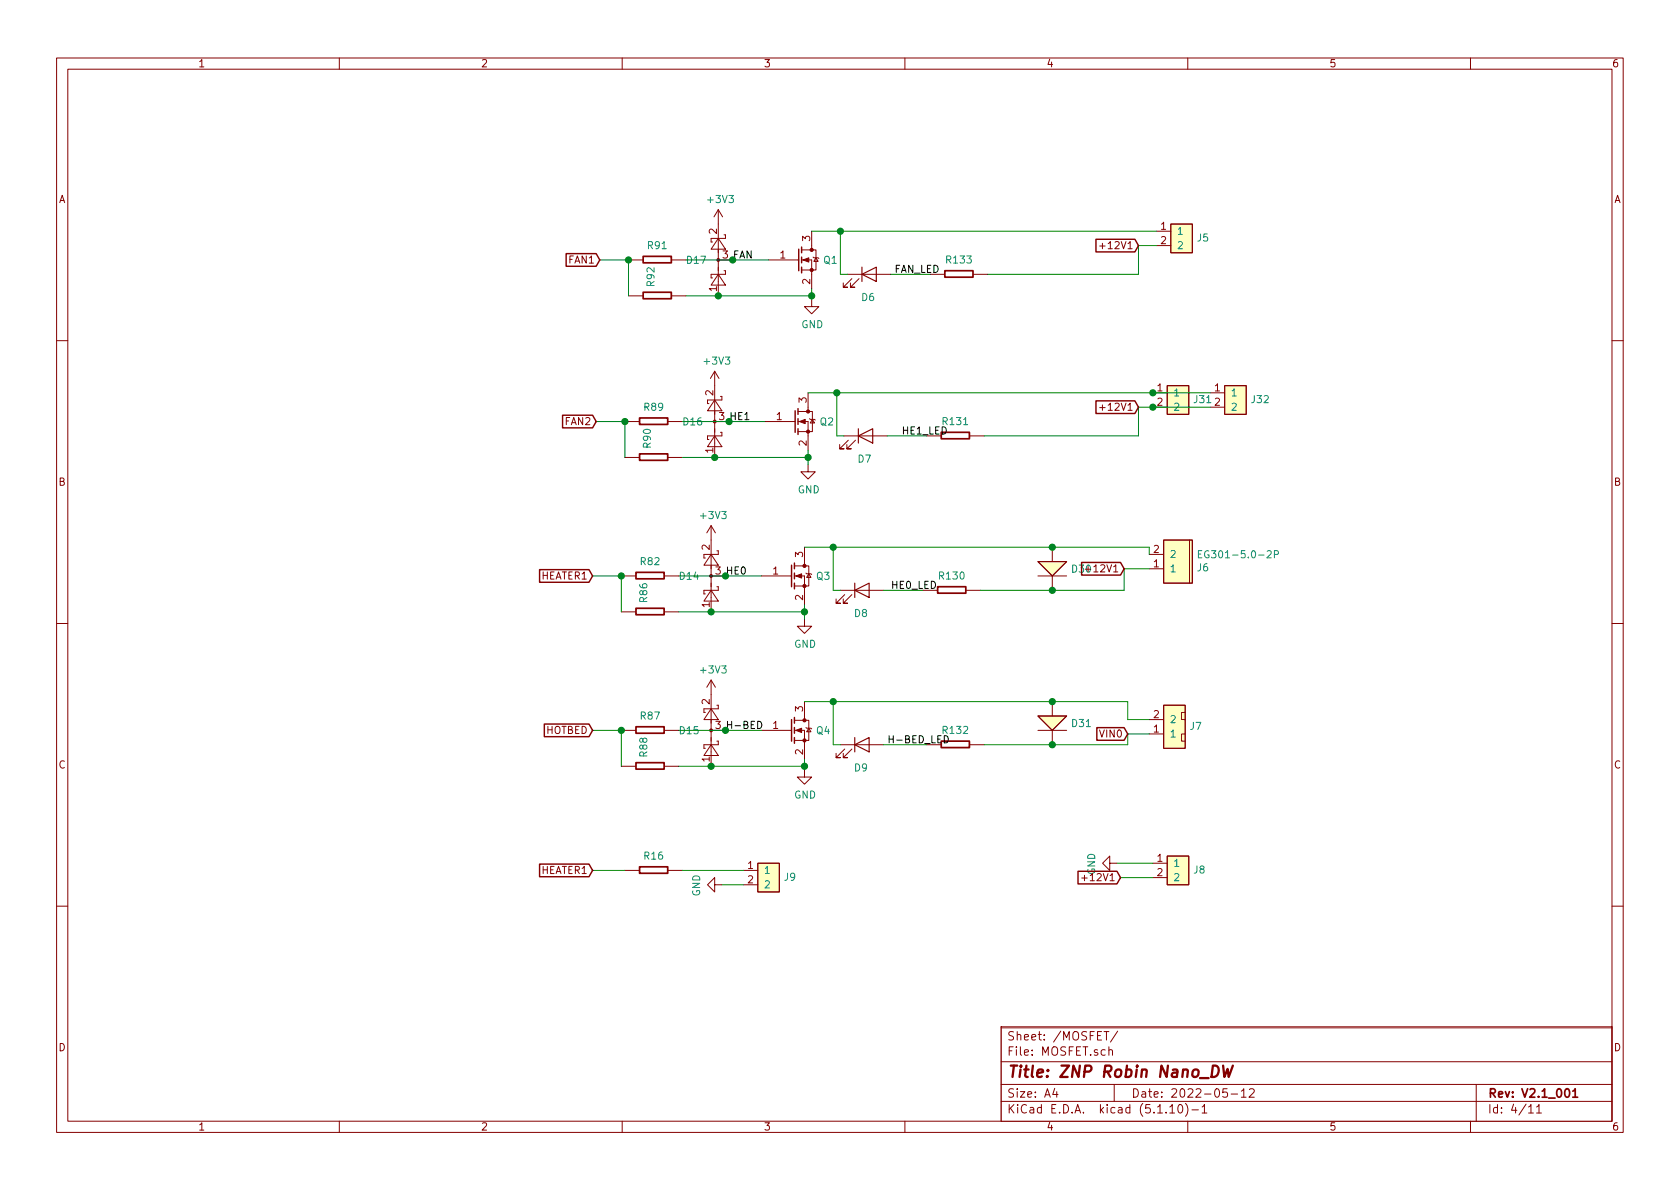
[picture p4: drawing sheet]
<svg xmlns="http://www.w3.org/2000/svg" width="297mm" height="210mm" viewBox="0 0 297 210" stroke-linecap="round" stroke-linejoin="round" font-family="sans-serif">
<g fill="none" stroke="#840000" stroke-width=".18">
<path d="M10 10.3h277v189.9h-277zM12 12.2h273v186.1h-273zM60 10.3v1.9M110 10.3v1.9M160 10.3v1.9M210 10.3v1.9M260 10.3v1.9M127 37.1v15.2M127 37.1l-.8 1.2M127 37.1l.8 1.2M207 39.6h3.8v5.1h-3.8zM111.1 46h2.6"/>
<path d="M111.1 52.3h2.6M118.7 46h2.6M118.7 52.3h2.6M127 48.5l1.3 1.9h-2.6zM127 42.2l1.3 1.9h-2.6zM127 46h2.5M128 41.5h.3v.7h-2.6v.6h.3M128 47.9h.3v.6h-2.6v.6h.3M135.9 46h5.1M141 46h.2M141.7 46h1.8v5M141.7 44.2h1.8"/>
<path d="M143.5 53v1.2h1.3l-1.3 1.3-1.3-1.3h1.3M143.5 44.2h.8v3.5h-2.6M143.5 40.9v3.3M143.8 45.5l.1 .1h.8l.1 .1M144.3 45.6l.4 .6h-.8zM149.9 48.5h7.6M150.6 49.3l-1.5 1.5h.8h-.8v-.8M151.9 49.3l-1.5 1.5h.7h-.7v-.8M164.5 48.5h2.5M172.1 48.5h2.5M194.4 43.5h1M204.5 40.9h2.5"/>
<path d="M204.5 43.4h2.5M10 60.2h2M110.5 74.5h2.5M118.1 74.5h2.5M126.4 77.1l1.2 1.9h-2.5zM126.4 70.7l1.2 1.9h-2.5zM126.4 65.7l-.8 1.2M126.4 65.7v15.2M126.4 65.7l.7 1.2M126.4 74.5h2.5M127.4 76.4h.2v.7h-2.5v.6h.2M127.4 70.1h.2v.6h-2.5v.7h.2"/>
<path d="M135.3 74.5h5M140.4 74.5h.2M141.1 74.5h1.8v5.1M141.1 72.8h1.8M142.9 72.8h.7v3.5h-2.5M142.9 69.5v3.3M143.1 74l.2 .2h.7l.1 .1M143.6 74.2l.4 .6h-.7zM149.2 77.1h7.6M150 77.8l-1.5 1.6h.7h-.7v-.8M151.3 77.8l-1.6 1.6h.8h-.8v-.8M171.4 77.1h2.6"/>
<path d="M194.4 72.1h1M203.8 69.5h2.6M203.8 72h2.6M206.4 68.2h3.8v5.1h-3.8zM214 69.5h2.5M214 72h2.5M216.5 68.2h3.8v5.1h-3.8zM285 60.2h2M110.5 80.9h2.5M118.1 80.9h2.5M125.7 98l1.3 1.9h-2.5zM125.7 93v15.2"/>
<path d="M125.7 93l-.7 1.2M125.7 93l.8 1.2M126.7 97.4h.3v.6h-2.5v.7h.2M142.2 96.8v3.3M142.9 82.2v1.2h1.2l-1.2 1.3-1.3-1.3h1.3M183.5 99.3h5.1l-2.5 2.5zM186.1 96.8v2.5M203.2 98h2.5M205.7 95.5h5.1v7.6h-5.1zM210.3 95.5v7.6M10 110.3h2M109.9 101.8h2.5"/>
<path d="M109.9 108.2h2.5M117.5 101.8h2.5M117.5 108.2h2.5M125.7 104.4l1.3 1.9h-2.5zM125.7 101.8h2.6M126.7 103.8h.3v.6h-2.5v.6h.2M134.6 101.8h5.1M139.8 101.8h.2M140.5 101.8h1.7v5.1M140.5 100.1h1.7M142.2 100.1h.8v3.5h-2.5M142.2 109.5v1.2h1.3l-1.3 1.3-1.2-1.3h1.2"/>
<path d="M142.5 101.3l.1 .2h.8l.1 .1M143 101.5l.4 .6h-.8zM148.6 104.4h7.6M149.4 105.2l-1.6 1.5h.8h-.8v-.8M150.6 105.2l-1.5 1.5h.8h-.8v-.8M170.8 104.4h2.6M183.5 101.8h5.1M186.1 101.8v2.6M203.2 100.6h2.5M285 110.3h2M109.9 129.2h2.5M109.9 135.5h2.5"/>
<path d="M117.5 129.2h2.5M117.5 135.5h2.5M125.7 131.7l1.3 1.9h-2.5zM125.7 125.3l1.3 1.9h-2.5zM125.7 120.3v15.2M125.7 129.2h2.6M125.7 120.3l-.7 1.2M125.7 120.3l.8 1.2M126.7 124.7h.3v.6h-2.5v.7h.2M126.7 131.1h.3v.6h-2.5v.6h.2M134.6 129.2h5.1M139.8 129.2h.2"/>
<path d="M140.5 129.2h1.7v5M140.5 127.4h1.7M142.2 127.4h.8v3.5h-2.5M142.2 136.1v1.3h1.3l-1.3 1.3-1.2-1.3h1.2M142.2 124.1v3.3M142.5 128.6l.1 .2h.8l.1 .1M143 128.8l.4 .6h-.8zM148.6 131.7h7.6M149.4 132.5l-1.6 1.5h.8h-.8v-.8M150.6 132.5l-1.5 1.5h.8h-.8v-.8M171.4 131.7h2.6M183.5 126.6h5.1l-2.5 2.6z"/>
<path d="M183.5 129.2h5.1M186.1 124.1v2.5M186.1 129.2v2.5M203.2 129.8h2.5M203.2 127.2h2.5M205.7 124.7h3.8v7.6h-3.8zM209.5 129.8h-.6v1.3h.6M209.5 126h-.6v1.2h.6M110.5 153.9h2.5M118.1 153.9h2.5M126.4 156.5v-1.3l-1.3 1.3 1.3 1.2v-1.2h1.2M131.4 153.9h2.6"/>
<path d="M131.4 156.5h2.6M134 152.6h3.8v5.1h-3.8zM191.3 155.3h.9M196.2 152.6v-1.2l-1.3 1.2 1.3 1.3v-1.3h1.3M203.8 152.6h2.6M203.8 155.2h2.6M206.4 151.4h3.8v5.1h-3.8zM10 160.2h2M178.4 177.1h.5M179.1 176.4h-.7v1.5M179.2 173.5a.73 .73 0 0 0-.9 .5 .73 .73 0 0 0 .5 .9l.5-.1v-.5h-.3M179.7 177h.6v.9"/>
<path d="M179.9 173.4v.2M179.9 173.9v1M180.3 177.3l-.4 .1-.3 .2 .3 .3 .4-.1M180.4 173.9h.6M180.6 173.4v1.3l.4 .2M181.5 174.1l.1-.1a.37 .37 0 0 1 .5 .1v.8M181.5 173.4v1.5M181.7 177l-.4-.1-.3 .3 .1 .6h.6M182.3 177.4l.7-.1-.1-.3-.4-.1-.2 .2v.7h.6M182.9 173.9v.9l.4 .1 .2-.1M183.5 173.9v1M183.6 177.1l.8-.1v-.4l-.3-.2h-.5v1.5h.6l.2-.1 .1-.4-.1-.2-.3-.1"/>
<path d="M184.2 174l.4-.1 .3 .3-.1 .6h-.6M184.2 173.4v1.5M185.1 177.1l.2-.2 .5 .2v.7l-.2 .1-.5-.1zM186.5 177.1l.2-.2 .4 .2 .1 .5-.1 .2-.4 .1-.2-.1zM186.7 174.8v.1M186.7 174v.1M187.8 176.4v1.5M188.1 177.1l.6 .8M188.6 174.1v-.1a.37 .37 0 0 1 .6 .1v.8M188.6 173.4v1.5M188.7 176.4l-.9 .9M189.7 173.9h.6"/>
<path d="M189.9 173.4v1.3l.4 .2M190.5 177.8v.1M190.5 177v.1M190.6 173.9h.5M190.8 173.4v1.3l.3 .2M191.6 174l.4-.1 .3 .3v.6l-.3 .1-.4-.1M191.6 173.9v1.5M192.3 177.1l.1-.1a.37 .37 0 0 1 .6 .1v.8M192.3 176.4v1.5M193.5 174l-.4-.1-.2 .2 .1 .3 .5 .1v.3h-.6M193.5 176.9h.6M193.7 176.4v1.3l.4 .2"/>
<path d="M194.2 174.8v.1M194.2 174v.1M194.3 176.9h.6M194.6 176.4v1.3l.3 .2M195.4 177l.4-.1 .3 .3v.6l-.3 .1-.4-.1M195.4 176.9v1.5M196 173.3l-1.3 2M197.3 177l-.4-.1-.2 .2 .1 .3 .5 .1v.3h-.6M197.6 173.3l-1.3 2M198 177.8v.1M198 177v.1M198.7 173.9l-.1 1.4-.2 .1h-.4"/>
<path d="M198.7 174l-.4-.1-.3 .3v.6l.3 .1 .4-.1M199.4 173.4v.2M199.4 173.9v1M199.8 176.3l-1.3 2M199.9 173.9h.6M200.1 173.4v1.3l.4 .2M201 174.1v-.1a.37 .37 0 0 1 .6 .1v.8M201 173.4v1.5M201.3 176.3l-1.2 2M201.7 176.9l.3 1 .3-.7 .2 .7 .3-1M202.3 173.9l.1 .9 .4 .1 .2-.1M203 173.9v1"/>
<path d="M203.3 176.9l.3 1 .2-.7 .3 .7 .3-1M203.7 174l.4-.1 .3 .3-.1 .6h-.6M203.7 173.4v1.5M204.8 176.9l.3 1 .3-.7 .3 .7 .3-1M205.1 174.8v.1M206.4 174l-.4-.1-.3 .3 .1 .6h.6M206.6 177.8v.1M207 174.1l.3-.2 .4 .2v.5l-.1 .2-.3 .1-.3-.1zM207 176.9h.6M207.6 176.4l-.3 .1v.2v1.2M208.1 177h.6l.1 .9M208.4 174.1l.1-.1a.37 .37 0 0 1 .5 .1v.8"/>
<path d="M208.4 173.9v1M208.8 177.3l-.5 .1-.2 .2v.2l.2 .1 .5-.1M209 174.1l.2-.2 .4 .1 .1 .9M210.1 177l-.4-.1-.3 .3 .1 .6 .2 .1 .4-.1M210.7 177.4l.7-.1-.1-.3-.4-.1-.2 .2v.7h.6M211.5 173.3l-1.3 2M212 174.1l.2-.2 .3 .1 .1 .9M212 173.9v1M212 177l.5-.1 .3 .3-.1 .6-.2 .1-.5-.1M212 176.4v1.5M212.6 174.1a.36 .36 0 0 1 .3-.2 .36 .36 0 0 1 .4 .2v.8M213.4 177.1l.2-.2 .4 .2v.7l-.2 .1-.4-.1z"/>
<path d="M214 174h.5l.1 .9M214.6 174.3l-.5 .1a.29 .29 0 0 0-.2 .2 .29 .29 0 0 0 .2 .3l.5-.1M214.8 177.1l.2-.2 .4 .2v.7l-.2 .1-.4-.1zM215.3 173.4v1.5M215.5 174.4l.4 .5M215.9 173.9l-.6 .6M216.1 176.4v1.5M216.3 177.4l.4 .5M216.5 174.4l.7-.1-.1-.3-.4-.1-.2 .2v.7h.6M216.7 176.9l-.6 .6M217.3 177.8v.1M217.8 173.9v1"/>
<path d="M218.2 173.9l-.4 .3M218.7 177l-.5-.1-.2 .3v.6l.2 .1 .5-.1M218.7 174l.5-.1 .3 .3-.1 .6-.2 .1-.5-.1M218.7 173.4v1.5M219.3 177.1l.2-.2 .5 .2v.7l-.3 .1-.4-.1zM220.1 174h.6l.1 .9M220.7 177.1l.2-.2 .3 .1 .1 .9M220.7 176.9v1M220.8 174.3l-.6 .1-.2 .2 .1 .2 .1 .1 .6-.1M221.3 177.1a.34 .34 0 0 1 .3-.2 .34 .34 0 0 1 .3 .2v.8M221.9 174l-.3-.1-.2 .2 .1 .3 .4 .1v.3h-.5M222.6 174.4l.7-.1-.1-.3-.4-.1-.2 .2 .1 .7h.5"/>
<path d="M223.7 176.3l-1.2 2M224 174.4h1.1M224.2 177.9v-1.5l.5 1.1 .5-1.1v1.5M225.8 174.1l.2-.2 .4 .1v.9M225.8 173.9v1M226 177h.5l.1 .9M226.4 174.1a.36 .36 0 0 1 .4-.2 .36 .36 0 0 1 .3 .2v.8M226.6 177.3l-.5 .1a.29 .29 0 0 0-.2 .2 .29 .29 0 0 0 .2 .3l.5-.1M227.3 176.4v1.5M227.5 177.4l.4 .5M227.8 173.4v1.5M227.9 176.9l-.6 .6"/>
<path d="M227.9 174.4l.5 .5M228.4 173.9l-.6 .6M228.4 177.4l.8-.1-.1-.3-.4-.1-.3 .2 .1 .7h.6M229.5 174l-.3-.1-.2 .2v.3l.5 .1v.3h-.5M229.8 176.9v1M230.2 176.9l-.4 .3M230.7 177l.5-.1 .2 .3v.6l-.2 .1-.5-.1M230.7 176.4v1.5M232.1 177h.6v.9M232.7 177.3l-.5 .1-.2 .2 .1 .2 .1 .1 .5-.1M233.9 177l-.3-.1-.2 .2 .1 .3 .4 .1v.3h-.5M234.6 177.4l.7-.1-.1-.3-.4-.1-.2 .2v.7h.6"/>
<path d="M235.9 177.8v.1M236.7 177.1l.2-.2 .3 .1 .1 .9M236.7 176.9v1M237.3 177.1a.36 .36 0 0 1 .3-.2 .36 .36 0 0 1 .3 .2v.8M238.7 176.4v1.5M238.8 177.4l.4 .5M239.2 176.9l-.5 .6M240.4 177l-.4-.1-.2 .2 .1 .3 .5 .1v.3h-.6M242.1 176.3l-1.2 2M285 160.2h2M60 198.3v1.9M110 198.3v1.9"/>
<path d="M160 198.3v1.9M177 181.5h108v16.8h-108zM177 194.8h108M177 191.8h108M177 187.8h108M177 181.8h108M186.5 192.5l-.4 1h1M186.8 193v1M195.2 182.4h.9M195.6 182.4v1.5M196.1 185.7a.37 .37 0 0 1 .6 .1v.8M196.1 185.1v1.5"/>
<path d="M197 191.8v3M197.6 182.3l-1.3 2M206.8 195.8l.5-.5v1.5M206.8 196.8h.9M208.5 195.4l.1-.1a.8 .8 0 0 1 .5 .8 .8 .8 0 0 1-.5 .7 1 1 0 0 1-.1-1.4zM209.6 195.1a1.71 1.71 0 0 1 0 2.3M210 198.3v1.9M210.7 196.3h1.2M212.5 195.8l.5-.5v1.5M212.5 196.8h.9M217 192.5h-.7l-.1 .7 .2-.1 .5 .1 .1 .2v.5l-.2 .1-.6-.1M217.7 193.5h1.1"/>
<path d="M219.5 193l.4-.5v1.5M219.5 194h.8M220.9 192.7l.2-.2h.4l.2 .2 .1 .3-1 1h1M260 198.3v1.9M261 191.8v6.5M270.3 195.8l.4-.5v1.5M270.3 196.8h.8M271.7 195.8l.4-.5v1.5M271.7 196.8h.8"/>
</g>
<g fill="none" stroke="#840000" stroke-width=".3">
<path d="M113.7 45.3h5v1.2h-5zM113.7 51.7h5v1.1h-5zM167.1 47.9h4.9v1.1h-4.9zM113.1 73.9h5v1.2h-5zM166.4 76.4h5v1.2h-5zM113.1 80.3h5v1.1h-5zM112.4 107.6h5v1.1h-5zM112.4 101.2h5v1.2h-5zM165.8 103.8h5v1.1h-5zM112.4 134.9h5v1.1h-5zM112.4 128.5h5v1.2h-5zM166.4 131.1h5v1.1h-5z"/>
<path d="M113.1 153.3h5v1.1h-5zM181.6 179.4v1.5M182.2 179.9l-.6 .6M184.1 179.9v1M184.5 179.9l-.4 .3M185 179.4v1.5M178.5 180.9v-1.5l.5 1.1 .6-1.1v1.5M180.3 180h.5l.1 .9M180.9 180.3l-.5 .1a.29 .29 0 0 0-.2 .2 .29 .29 0 0 0 .2 .3l.5-.1M181.8 180.4l.4 .5M182.8 180.4l.7-.1-.1-.3-.4-.1-.2 .2v.7h.6M185 180l.5-.1 .3 .3-.1 .6-.2 .1-.5-.1"/>
<path d="M186.4 180h.6v.9M187 180.3l-.5 .1-.2 .2 .1 .2 .1 .1 .5-.1M188.2 180l-.3-.1-.2 .2 .1 .3 .4 .1v.3h-.5M188.9 180.4l.7-.1-.1-.3-.4-.1-.2 .2 .1 .7h.5M276.8 192.7l.2-.2a.81 .81 0 0 1 .6 .6 .81 .81 0 0 1-.3 .8l-.1 .1a.79 .79 0 0 1-.4-1.3zM278.1 193l.4-.5v1.5M278.1 194h.8"/>
</g>
<path d="M214.5 188.4h.4a1.09 1.09 0 0 1 .5 1.3 1.09 1.09 0 0 1-1.2 .7zM216.3 188.4l.2 2 .5-1.4 .2 1.4 .8-2" fill="none" stroke="#840000" stroke-width=".41"/>
<g fill="#840000" stroke="#840000" stroke-width=".18">
<path d="M140.7 101.8l1-.3v.7z"/>
<path d="M140.7 129.2l1-.4v.7z"/>
<path d="M142 46l1-.4v.7z"/>
<path d="M141.4 74.5l1-.3v.7z"/>
<circle cx="142.2" cy="103.6" r=".28"/>
<circle cx="142.2" cy="100.1" r=".28"/>
<circle cx="125.7" cy="101.8" r=".25"/>
<circle cx="125.7" cy="129.2" r=".25"/>
<circle cx="142.2" cy="130.9" r=".28"/>
<circle cx="142.2" cy="127.4" r=".28"/>
<circle cx="143.5" cy="47.7" r=".28"/>
<circle cx="143.5" cy="44.2" r=".28"/>
<circle cx="126.4" cy="74.5" r=".25"/>
<circle cx="142.9" cy="76.3" r=".28"/>
<circle cx="142.9" cy="72.8" r=".28"/>
<circle cx="127" cy="46" r=".25"/>
</g>
<g fill="none" stroke="#840000" stroke-width=".25">
<path d="M100.1 44.9h5.3l.6 1.1-.6 1.1h-5.3zM141.2 44.1v3.8M141.7 43.7v1M141.7 45.5v1M141.7 47.2v1.1M193.8 42.3h6.9l.6 1.1-.6 1.1h-6.9zM99.5 73.4h5.3l.6 1.1-.6 1.2h-5.3zM140.6 72.6v3.8M141.1 72.3v1M141.1 74v1.1M141.1 75.8v1M193.8 70.9h6.9l.6 1.1-.6 1.1h-6.9z"/>
<path d="M140 99.9v3.9M140.5 99.6v1M191.2 99.5h6.9l.7 1.1-.7 1.1h-6.9zM95.4 100.7h8.7l.7 1.1-.7 1.2h-8.7zM140.5 101.3v1.1M140.5 103.1v1M96.2 128h7.9l.7 1.2-.7 1.1h-7.9zM140 127.2v3.9M140.5 126.9v1M140.5 128.6v1.1M140.5 130.4v1M193.9 128.7h4.9l.6 1.1-.6 1.1h-4.9z"/>
<path d="M95.4 152.8h8.7l.7 1.1-.7 1.1h-8.7zM190.6 154.1h6.9l.6 1.1-.6 1.1h-6.9z"/>
</g>
<path d="M152.4 48.5l2.5-1.3v2.6zM152.4 47.2v2.6M151.8 77.1l2.5-1.3v2.6zM151.8 75.8v2.6M151.1 104.4l2.6-1.3v2.6zM151.1 103.1v2.6M151.1 131.7l2.6-1.3v2.6zM151.1 130.4v2.6" fill="none" stroke="#840000" stroke-width=".2"/>
<g fill="#ffffc2" stroke="#ffffc2" stroke-width=".18">
<path d="M205.7 124.7h3.8v7.6h-3.8z"/>
<path d="M206.4 151.4h3.8v5.1h-3.8z"/>
<path d="M134 152.6h3.8v5.1h-3.8z"/>
<path d="M183.5 99.3h5.1l-2.5 2.5z"/>
<path d="M206.4 68.2h3.8v5.1h-3.8z"/>
<path d="M205.7 95.5h5.1v7.6h-5.1z"/>
<path d="M183.5 126.6h5.1l-2.5 2.6z"/>
<path d="M216.5 68.2h3.8v5.1h-3.8z"/>
<path d="M207 39.6h3.8v5.1h-3.8z"/>
</g>
<path d="M211.9 98h.4M212.5 97.4h-.6v1.2h.6M225.3 98h.6l.1-.5-.2-.1h-.5v1.2" fill="none" stroke="#008484" stroke-width=".18"/>
<g fill="none" stroke="#008400" stroke-width=".18">
<path d="M106 46h5.1v6.3M121.3 46h14.6M121.3 52.3h22.2M143.5 51v2M143.5 40.9h61M148.6 40.9v7.6h1.3M157.5 48.5h7M204.5 43.4h-3.2v5.1h-26.7M105.4 74.5h5.1v6.4M120.6 74.5h14.7M142.9 69.5h71.1M142.9 79.6v2.6"/>
<path d="M148 69.5v7.6h1.2M156.8 77.1h7M214 72h-12.7v5.1h-27.3M120.6 80.9h22.3M142.2 96.8h61v1.2M147.3 96.8v7.6h1.3M104.8 101.8h5.1v6.4M120 108.2h22.2M120 101.8h14.6M142.2 106.9v2.6M156.2 104.4h7M203.2 100.6h-4.4v3.8h-25.4"/>
<path d="M104.8 129.2h5.1v6.3M120 135.5h22.2M120 129.2h14.6M142.2 124.1h57.2v3.1h3.8M142.2 134.2v1.9M147.3 124.1v7.6h1.3M156.2 131.7h7.6M203.2 129.8h-3.8v1.9h-25.4M104.8 153.9h5.7M120.6 153.9h10.8M127.6 156.5h3.8M197.5 152.6h6.3"/>
<path d="M198.1 155.2h5.7"/>
</g>
<path d="M134 127.6a.64 .64 0 0 1 .7 .6 .64 .64 0 0 1-.7 .6zM167 130.1a.64 .64 0 0 1 .7 .6 .64 .64 0 0 1-.7 .7z" fill="none" stroke="#000" stroke-width=".18"/>
<g fill="#008400" stroke="#008400" stroke-width=".25">
<circle cx="148.6" cy="40.9" r=".51"/>
<circle cx="127" cy="52.3" r=".51"/>
<circle cx="186.1" cy="104.4" r=".51"/>
<circle cx="143.5" cy="52.3" r=".51"/>
<circle cx="186.1" cy="96.8" r=".51"/>
<circle cx="203.8" cy="69.5" r=".51"/>
<circle cx="186.1" cy="131.7" r=".51"/>
<circle cx="147.3" cy="124.1" r=".51"/>
<circle cx="186.1" cy="124.1" r=".51"/>
<circle cx="111.1" cy="46" r=".51"/>
<circle cx="203.8" cy="72" r=".51"/>
<circle cx="142.2" cy="108.2" r=".51"/>
<circle cx="110.5" cy="74.5" r=".51"/>
<circle cx="129.5" cy="46" r=".51"/>
<circle cx="147.3" cy="96.8" r=".51"/>
<circle cx="128.9" cy="74.5" r=".51"/>
<circle cx="128.3" cy="101.8" r=".51"/>
<circle cx="126.4" cy="80.9" r=".51"/>
<circle cx="148" cy="69.5" r=".51"/>
<circle cx="109.9" cy="101.8" r=".51"/>
<circle cx="109.9" cy="129.2" r=".51"/>
<circle cx="142.9" cy="80.9" r=".51"/>
<circle cx="125.7" cy="108.2" r=".51"/>
<circle cx="128.3" cy="129.2" r=".51"/>
<circle cx="142.2" cy="135.5" r=".51"/>
<circle cx="125.7" cy="135.5" r=".51"/>
</g>
<path d="M175.6 168.2h108.9v12.8h-108.9z" fill="#fff" stroke="#fff" stroke-width=".35"/>
<text font-size="2.8" fill="#840000" x="178" y="190.5">Title: ZNP Robin Nano_DW</text>
<g font-size="2.1" fill="#840000">
<text x="178" y="184">Sheet: /MOSFET/</text>
<text x="178" y="186.7">File: MOSFET.sch</text>
<text x="178" y="196.9">KiCad E.D.A. kicad (5.1.10)-1</text>
<text x="178" y="194.1">Size: A4</text>
<text x="200" y="194.1">Date: 2022-05-12</text>
<text x="263" y="194.1">Rev: V2.1_001</text>
<text x="263" y="196.9">Id: 4/11</text>
</g>
<g font-size="1.8" fill="#840000">
<text x="35" y="11.9">1</text>
<text x="85" y="11.9">2</text>
<text x="135" y="11.9">3</text>
<text x="185" y="11.9">4</text>
<text x="235" y="11.9">5</text>
<text x="285" y="11.9">6</text>
<text x="10.4" y="35.9">A</text>
<text x="285.4" y="35.9">A</text>
<text x="126.7" y="41.4" transform="rotate(-90 126.7 41.4)">2</text>
<text x="205.3" y="40.6">1</text>
<text x="100.6" y="46.6">FAN1</text>
<text x="137.9" y="45.7">1</text>
<text x="143.3" y="42.6" transform="rotate(-90 143.3 42.6)">3</text>
<text x="195.4" y="44.1">+12V1</text>
<text x="205.3" y="43.2">2</text>
<text x="126.7" y="51.5" transform="rotate(-90 126.7 51.5)">1</text>
<text x="143.3" y="50.3" transform="rotate(-90 143.3 50.3)">2</text>
<text x="126.1" y="69.9" transform="rotate(-90 126.1 69.9)">2</text>
<text x="142.6" y="71.2" transform="rotate(-90 142.6 71.2)">3</text>
<text x="204.6" y="69.2">1</text>
<text x="204.6" y="71.7">2</text>
<text x="214.8" y="69.2">1</text>
<text x="214.8" y="71.7">2</text>
<text x="100" y="75.2">FAN2</text>
<text x="137.3" y="74.3">1</text>
<text x="195.4" y="72.6">+12V1</text>
<text x="126.1" y="80.1" transform="rotate(-90 126.1 80.1)">1</text>
<text x="142.6" y="78.8" transform="rotate(-90 142.6 78.8)">2</text>
<text x="10.4" y="85.9">B</text>
<text x="285.4" y="85.9">B</text>
<text x="125.5" y="97.3" transform="rotate(-90 125.5 97.3)">2</text>
<text x="136.7" y="101.6">1</text>
<text x="142" y="98.5" transform="rotate(-90 142 98.5)">3</text>
<text x="189.6" y="101.3">D30+12V1</text>
<text x="204" y="100.3">1</text>
<text x="204" y="97.8">2</text>
<text x="95.7" y="102.5">HEATER1</text>
<text x="125.5" y="107.4" transform="rotate(-90 125.5 107.4)">1</text>
<text x="142" y="106.1" transform="rotate(-90 142 106.1)">2</text>
<text x="125.5" y="124.6" transform="rotate(-90 125.5 124.6)">2</text>
<text x="142" y="125.8" transform="rotate(-90 142 125.8)">3</text>
<text x="96.5" y="129.8">HOTBED</text>
<text x="136.7" y="128.9">1</text>
<text x="194.7" y="130.4">VIN0</text>
<text x="204" y="129.5">1</text>
<text x="204" y="127">2</text>
<text x="10.4" y="135.9">C</text>
<text x="125.5" y="134.7" transform="rotate(-90 125.5 134.7)">1</text>
<text x="142" y="133.4" transform="rotate(-90 142 133.4)">2</text>
<text x="285.4" y="135.9">C</text>
<text x="95.7" y="154.6">HEATER1</text>
<text x="132.2" y="153.7">1</text>
<text x="192.2" y="155.8">+12V1</text>
<text x="204.6" y="152.4">1</text>
<text x="204.6" y="154.9">2</text>
<text x="132.2" y="156.2">2</text>
<text x="10.4" y="185.9">D</text>
<text x="285.4" y="185.9">D</text>
<text x="35" y="199.9">1</text>
<text x="85" y="199.9">2</text>
<text x="135" y="199.9">3</text>
<text x="185" y="199.9">4</text>
<text x="235" y="199.9">5</text>
<text x="285" y="199.9">6</text>
</g>
<g font-size="1.8" fill="#008484">
<text x="125.3" y="35.9">+3V3</text>
<text x="208" y="41.5">1</text>
<text x="114.6" y="44.1">R91</text>
<text x="121.5" y="46.7">D17</text>
<text x="145.7" y="46.7">Q1</text>
<text x="167.4" y="46.6">R133</text>
<text x="208" y="44.1">2</text>
<text x="211.7" y="42.7">J5</text>
<text x="115.7" y="50.6" transform="rotate(-90 115.7 50.6)">R92</text>
<text x="152.4" y="53.2">D6</text>
<text x="141.7" y="58">GND</text>
<text x="124.7" y="64.5">+3V3</text>
<text x="207.4" y="70.1">1</text>
<text x="211.2" y="71.3">J31</text>
<text x="217.6" y="70.1">1</text>
<text x="221.3" y="71.3">J32</text>
<text x="113.9" y="72.6">R89</text>
<text x="120.9" y="75.2">D16</text>
<text x="145" y="75.2">Q2</text>
<text x="166.8" y="75.2">R131</text>
<text x="207.4" y="72.6">2</text>
<text x="217.6" y="72.6">2</text>
<text x="115.1" y="79.2" transform="rotate(-90 115.1 79.2)">R90</text>
<text x="151.7" y="81.8">D7</text>
<text x="141" y="87.2">GND</text>
<text x="124" y="91.8">+3V3</text>
<text x="113.3" y="99.9">R82</text>
<text x="206.8" y="101.2">1</text>
<text x="206.8" y="98.7">2</text>
<text x="211.7" y="101">J6</text>
<text x="213.3" y="98.7">EG301-5.0-2P</text>
<text x="114.5" y="106.5" transform="rotate(-90 114.5 106.5)">R86</text>
<text x="120.2" y="102.5">D14</text>
<text x="144.4" y="102.5">Q3</text>
<text x="166.2" y="102.5">R130</text>
<text x="151.1" y="109.1">D8</text>
<text x="124" y="119.1">+3V3</text>
<text x="140.4" y="114.5">GND</text>
<text x="113.3" y="127.2">R87</text>
<text x="120.2" y="129.8">D15</text>
<text x="144.4" y="129.8">Q4</text>
<text x="166.8" y="129.8">R132</text>
<text x="189.6" y="128.6">D31</text>
<text x="206.8" y="130.4">1</text>
<text x="206.8" y="127.9">2</text>
<text x="210.5" y="129.1">J7</text>
<text x="114.5" y="133.8" transform="rotate(-90 114.5 133.8)">R88</text>
<text x="151.1" y="136.4">D9</text>
<text x="140.4" y="141.2">GND</text>
<text x="113.9" y="152">R16</text>
<text x="135" y="154.6">1</text>
<text x="138.7" y="155.7">J9</text>
<text x="193.6" y="154.7" transform="rotate(-90 193.6 154.7)">GND</text>
<text x="207.4" y="153.3">1</text>
<text x="207.4" y="155.8">2</text>
<text x="211.1" y="154.5">J8</text>
<text x="123.8" y="158.5" transform="rotate(-90 123.8 158.5)">GND</text>
<text x="135" y="157.1">2</text>
</g>
<g font-size="1.8">
<text x="127.8" y="45.7">3 FAN</text>
<text x="158.1" y="48.3">FAN_LED</text>
<text x="127.2" y="74.3">3 HE1</text>
<text x="159.4" y="76.8">HE1_LED</text>
<text x="126.5" y="101.6">3 HE0</text>
<text x="157.5" y="104.1">HE0_LED</text>
<text x="126.5" y="128.9">3 H-BED</text>
<text x="156.8" y="131.4">H-BED_LED</text>
</g>
</svg>
